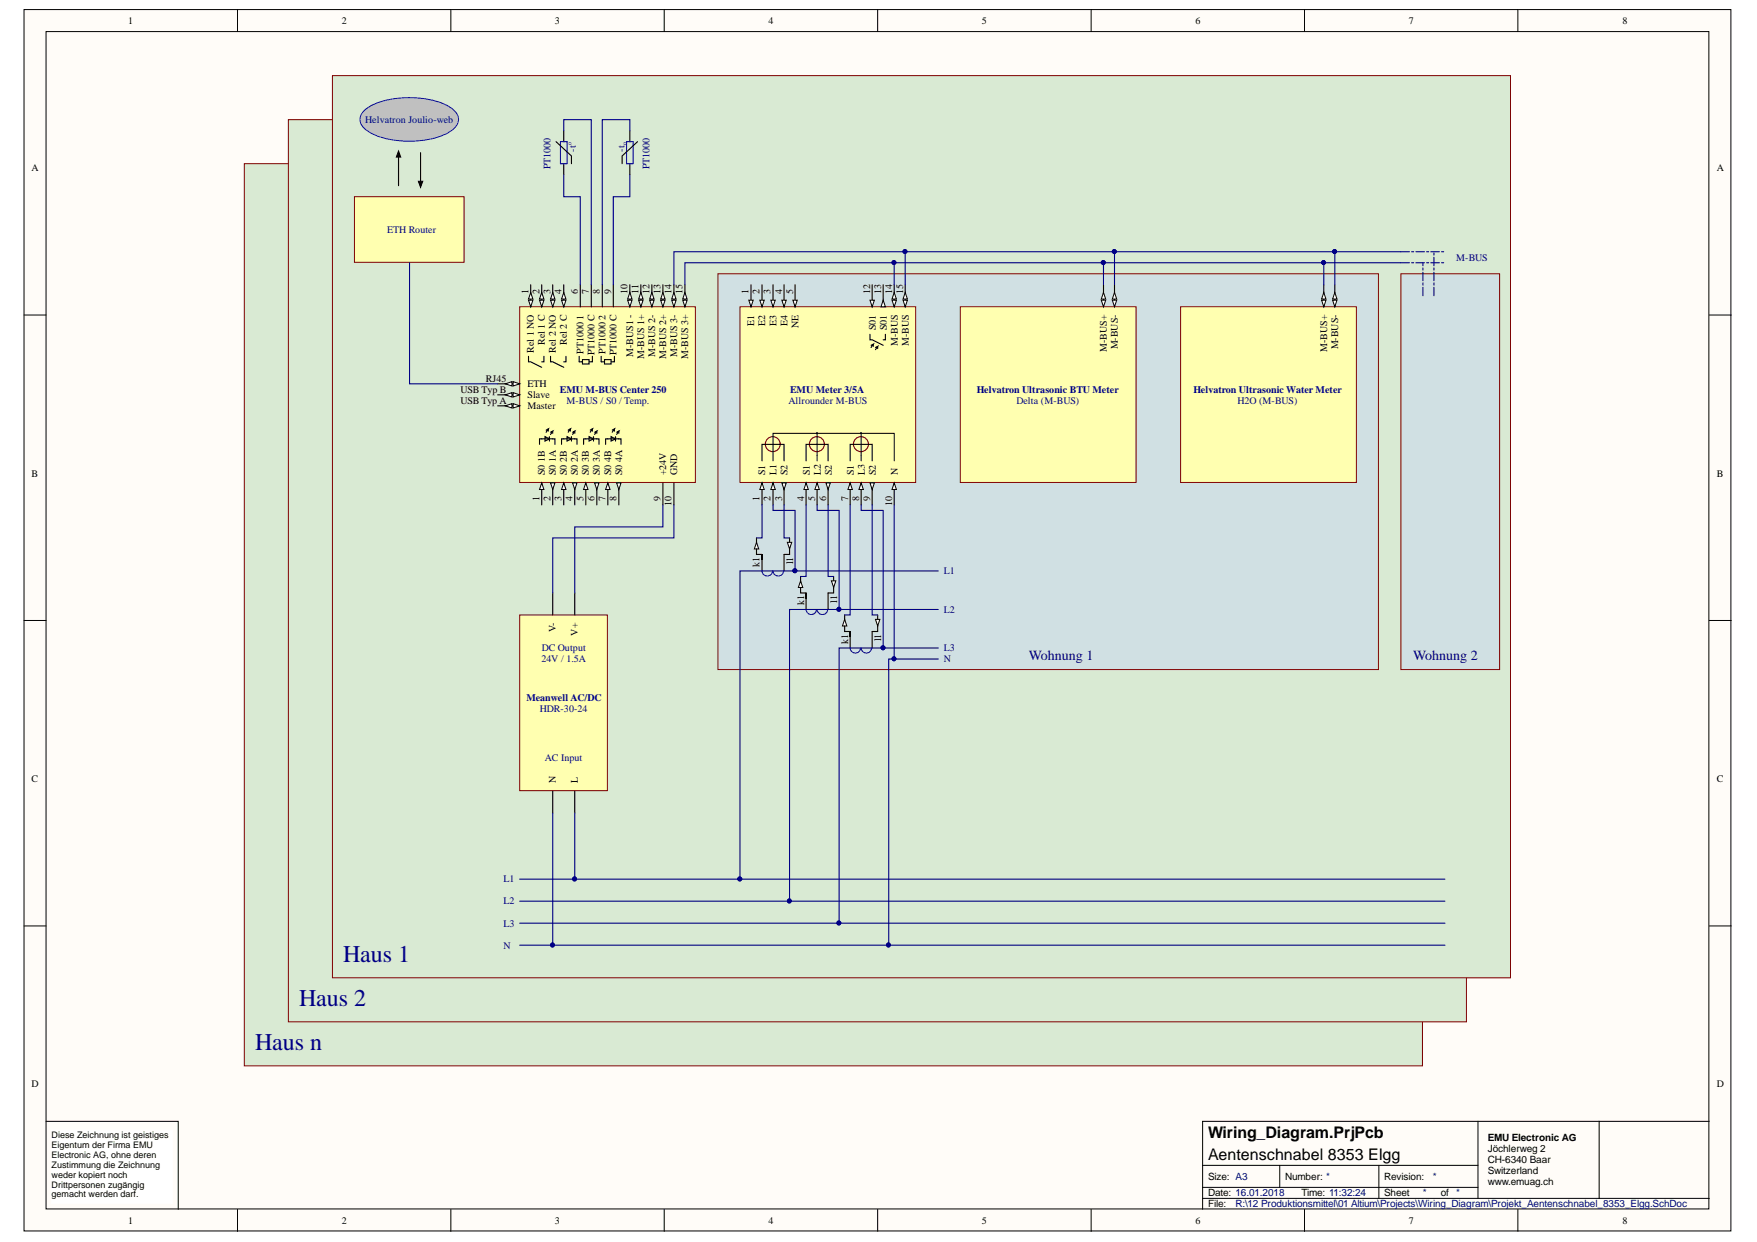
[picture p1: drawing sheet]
<svg xmlns="http://www.w3.org/2000/svg" width="297mm" height="210mm" viewBox="0 0 297 210" stroke-linecap="round" stroke-linejoin="round" font-family="sans-serif">
<g fill="#fffcf8" stroke="#000" stroke-width=".17">
<path d="M4.1 1.6h288.5v206.4h-288.5z"/>
<path d="M7.8 5.3h281.1v199h-281.1z"/>
</g>
<g fill="none" stroke="#000" stroke-width=".17">
<path d="M40.2 1.6v3.7M76.2 1.6v3.7M112.3 1.6v3.7M148.4 1.6v3.7M184.5 1.6v3.7M220.5 1.6v3.7M256.6 1.6v3.7M4.1 53.2h3.7M289 53.2h3.7M4.1 104.9h3.7M289 104.9h3.7M4.1 156.5h3.7"/>
<path d="M289 156.5h3.7M40.2 204.4v3.7M76.2 204.4v3.7M112.3 204.4v3.7M148.4 204.4v3.7M184.5 204.4v3.7M220.5 204.4v3.7M256.6 204.4v3.7"/>
</g>
<g fill="#d9ead3" stroke="#800000" stroke-width=".17">
<path d="M41.3 27.7h199.2v152.4h-199.2z"/>
<path d="M48.8 20.2h199.1v152.5h-199.1z"/>
<path d="M56.2 12.8h199.2v152.5h-199.2z"/>
</g>
<path d="M7.8 189.5h22.3v14.9M203.3 196.9h46.6M216.4 196.9v3.8M233.1 196.9v5.6M249.9 189.5v13M270.4 189.5h-67.1v14.9M289 189.5h-18.6v13M203.3 202.5h85.7M203.3 200.7h46.6" fill="none" stroke="#000" stroke-width=".17"/>
<path d="M8.7 191h20.4v12.4h-20.4z" fill="#fff" stroke="#fff" stroke-width=".17"/>
<path d="M87.9 51.8h29.7v29.7h-29.7z" fill="#ffffb0" stroke="#800000" stroke-width=".17"/>
<path d="M98.1 48.1v3.7M100 48.1v3.7M101.8 48.1v3.7M89.3 60.2v.9h.4l1.9 1M92 60.2v.9h-.4M93.1 60.2v.9h.3l1.9 1M95.7 60.2v.9h-.4M91.6 81.6v3.7" fill="none" stroke="#000" stroke-width=".19"/>
<path d="M91.6 81.6l.4 1.1h-.8z" fill="#fffcf8"/>
<path d="M91.6 81.6l.4 1.1h-.8z" fill="none" stroke="#000" stroke-width=".17"/>
<path d="M95.3 81.6v3.7" fill="none" stroke="#000" stroke-width=".19"/>
<path d="M95.3 81.6l.4 1.1h-.8z" fill="#fffcf8"/>
<path d="M95.3 81.6l.4 1.1h-.8z" fill="none" stroke="#000" stroke-width=".17"/>
<path d="M96.8 81.6h.7l-.3 1.1z" fill="#fffcf8"/>
<path d="M96.8 81.6h.7l-.3 1.1z" fill="none" stroke="#000" stroke-width=".17"/>
<path d="M100.5 81.6h.8l-.4 1.1z" fill="#fffcf8"/>
<path d="M100.5 81.6h.8l-.4 1.1z" fill="none" stroke="#000" stroke-width=".17"/>
<path d="M102.8 81.6v3.7" fill="none" stroke="#000" stroke-width=".19"/>
<path d="M102.8 81.6l.3 1.1h-.7z" fill="#fffcf8"/>
<path d="M102.8 81.6l.3 1.1h-.7z" fill="none" stroke="#000" stroke-width=".17"/>
<path d="M93.4 81.6v3.7M112.1 81.6v3.7M113.9 81.6v3.7" fill="none" stroke="#000" stroke-width=".19"/>
<path d="M93.1 81.6h.7l-.4 1.1z" fill="#fffcf8"/>
<path d="M93.1 81.6h.7l-.4 1.1z" fill="none" stroke="#000" stroke-width=".17"/>
<path d="M104.6 81.6v3.7" fill="none" stroke="#000" stroke-width=".19"/>
<path d="M104.2 81.6h.8l-.4 1.1z" fill="#fffcf8"/>
<path d="M104.2 81.6h.8l-.4 1.1z" fill="none" stroke="#000" stroke-width=".17"/>
<path d="M84.1 64.9h3.8M91.6 74.2h-.4v.9M93.4 74.2h.4v.9M95.3 74.2h-.4v.9M97.2 74.2h.3v.9M97.9 60.2v.9M99 74.2h-.3v.9M100.9 74.2h.4v.9M102.8 74.2h-.4v.9" fill="none" stroke="#000" stroke-width=".19"/>
<path d="M86.7 64.5l1.2 .4-1.2 .3z" fill="#fffcf8"/>
<path d="M86.7 64.5l1.2 .4-1.2 .3z" fill="none" stroke="#000" stroke-width=".17"/>
<path d="M85.4 64.9l1.2-.4v.7z" fill="#fffcf8"/>
<path d="M85.4 64.9l1.2-.4v.7z" fill="none" stroke="#000" stroke-width=".17"/>
<path d="M84.1 66.7h3.8" fill="none" stroke="#000" stroke-width=".19"/>
<path d="M86.7 66.4l1.2 .3-1.2 .4z" fill="#fffcf8"/>
<path d="M86.7 66.4l1.2 .3-1.2 .4z" fill="none" stroke="#000" stroke-width=".17"/>
<path d="M85.4 66.7l1.2-.3v.7z" fill="#fffcf8"/>
<path d="M85.4 66.7l1.2-.3v.7z" fill="none" stroke="#000" stroke-width=".17"/>
<path d="M84.1 68.6h3.8" fill="none" stroke="#000" stroke-width=".19"/>
<path d="M86.7 68.2l1.2 .4-1.2 .4z" fill="#fffcf8"/>
<path d="M86.7 68.2l1.2 .4-1.2 .4z" fill="none" stroke="#000" stroke-width=".17"/>
<path d="M85.4 68.6l1.2-.4v.8z" fill="#fffcf8"/>
<path d="M85.4 68.6l1.2-.4v.8z" fill="none" stroke="#000" stroke-width=".17"/>
<g fill="none" stroke="#000" stroke-width=".19">
<path d="M103.7 48.1v3.7M91.6 74.2h1.8M92.3 72.7l.4-.2-.4 .6M92.7 72.5v.4M92.9 74.2l-.8-.4v.7l.8-.3v-.4v.7M93.1 73.1l.3-.2-.3 .5M93.4 72.9v.3M95.3 74.2h1.9M96.1 72.7l.3-.2-.3 .6M96.4 72.5v.4M96.6 74.2l-.7-.4v.7l.7-.3v-.4v.7M96.8 73.1l.4-.2-.4 .5"/>
<path d="M97.2 72.9v.3M97.9 61.1h.6v-.3h1.1v.7h-1.1v-.4M99 74.2h1.9M99.8 72.7l.3-.2-.3 .6M100.1 60.2v.9h-.5M100.1 72.5v.4M100.3 74.2l-.7-.4v.7l.7-.3v-.4v.7M100.5 73.1l.4-.2-.4 .5M100.9 72.9v.3M101.6 60.2v.9h.6v-.3h1.1v.7h-1.1v-.4M102.8 74.2h2.2v.9M103.5 72.7l.4-.2-.4 .6"/>
<path d="M103.9 60.2v.9h-.6M103.9 72.5v.4M104.1 74.2l-.8-.4v.7l.8-.3v-.4v.7M104.2 73.1l.4-.2-.4 .5M104.6 72.9v.3"/>
</g>
<path d="M121.4 46.3h111.6v66.9h-111.6z" fill="#d0e0e3" stroke="#800000" stroke-width=".17"/>
<path d="M125.1 51.8h29.7v29.7h-29.7z" fill="#ffffb0" stroke="#800000" stroke-width=".17"/>
<path d="M147.1 56.5v.9h.3l1.9 1M147.3 58.4l.3-.2-.3 .5M147.6 58.2v.3M148 58.7l.4-.2-.4 .6M148.4 58.5v.4M149.7 56.5v.9h-.4" fill="none" stroke="#000" stroke-width=".19"/>
<g fill="#ffffb0" stroke="#800000" stroke-width=".19">
<circle cx="130.6" cy="75.1" r="1.26"/>
<circle cx="138.1" cy="75.1" r="1.27"/>
<circle cx="145.6" cy="75.1" r="1.27"/>
</g>
<path d="M128.8 77.9v-2.8h3.8v2.8M136.3 77.9v-2.8h3.7v2.8M143.7 77.9v-2.8h3.7v2.8" fill="none" stroke="#000" stroke-width=".19"/>
<g fill="none" stroke="#000" stroke-width=".17">
<path d="M130.7 77.9v-4.7h20.5v4.7M138.1 73.2v4.7M145.6 73.2v4.7"/>
<circle cx="138.1" cy="73.2" r=".07"/>
<circle cx="145.5" cy="73.2" r=".07"/>
</g>
<path d="M130.3 50.7h.8l-.4 1.1z" fill="#fffcf8"/>
<path d="M130.3 50.7h.8l-.4 1.1z" fill="none" stroke="#000" stroke-width=".17"/>
<path d="M134 50.7h.8l-.4 1.1z" fill="#fffcf8"/>
<path d="M134 50.7h.8l-.4 1.1z" fill="none" stroke="#000" stroke-width=".17"/>
<path d="M128.8 81.6v3.7" fill="none" stroke="#000" stroke-width=".19"/>
<path d="M128.8 81.6l.4 1.1h-.7z" fill="#fffcf8"/>
<path d="M128.8 81.6l.4 1.1h-.7z" fill="none" stroke="#000" stroke-width=".17"/>
<path d="M132.6 81.6v3.7" fill="none" stroke="#000" stroke-width=".19"/>
<path d="M132.2 81.6h.7l-.3 1.1z" fill="#fffcf8"/>
<path d="M132.2 81.6h.7l-.3 1.1z" fill="none" stroke="#000" stroke-width=".17"/>
<path d="M136.3 81.6v3.7" fill="none" stroke="#000" stroke-width=".19"/>
<path d="M136.3 81.6l.3 1.1h-.7z" fill="#fffcf8"/>
<path d="M136.3 81.6l.3 1.1h-.7z" fill="none" stroke="#000" stroke-width=".17"/>
<path d="M143.7 81.6v3.7" fill="none" stroke="#000" stroke-width=".19"/>
<path d="M143.7 81.6l.4 1.1h-.7z" fill="#fffcf8"/>
<path d="M143.7 81.6l.4 1.1h-.7z" fill="none" stroke="#000" stroke-width=".17"/>
<path d="M151.2 81.6v3.7" fill="none" stroke="#000" stroke-width=".19"/>
<path d="M151.2 81.6l.3 1.1h-.7z" fill="#fffcf8"/>
<path d="M151.2 81.6l.3 1.1h-.7z" fill="none" stroke="#000" stroke-width=".17"/>
<path d="M130.7 81.6v3.7" fill="none" stroke="#000" stroke-width=".19"/>
<path d="M130.7 81.6l.4 1.1h-.8z" fill="#fffcf8"/>
<path d="M130.7 81.6l.4 1.1h-.8z" fill="none" stroke="#000" stroke-width=".17"/>
<g fill="#ffffb0" stroke="#800000" stroke-width=".17">
<path d="M162.3 51.8h29.8v29.7h-29.8z"/>
<path d="M199.6 51.8h29.7v29.7h-29.7z"/>
<path d="M87.9 103.9h14.8v29.7h-14.8z"/>
</g>
<path d="M94 23.9l2.6 2.5v1.3M95.3 22.1v1.8M95.3 27.7v1.8M106.5 22.1v1.8M106.5 27.7v1.8M107.8 23.9l-2.6 2.5v1.3M93.4 100.2v3.7M97.2 100.2v3.7M93.4 133.7v3.7M97.2 133.7v3.7" fill="none" stroke="#000" stroke-width=".19"/>
<path d="M94.7 23.9h1.2v3.8h-1.2zM105.9 23.9h1.1v3.8h-1.1z" fill="none" stroke="#00f" stroke-width=".19"/>
<path d="M236.8 42.5h7.5M236.8 44.4h7.5" fill="none" stroke="#000080" stroke-width=".19" stroke-dasharray="1.4 .4 .4 .4"/>
<path d="M59.9 33.2h18.6v11.1h-18.6z" fill="#ffffb0" stroke="#800000" stroke-width=".17"/>
<path d="M67.4 25.8v5.6M71.1 25.8v5.6" fill="none" stroke="#000" stroke-width=".19"/>
<path d="M67.4 25.5l.3 1h-.7zM70.7 30.6h.8l-.4 1.1z" fill="#000"/>
<path d="M67.4 25.5l.3 1h-.7zM70.7 30.6h.8l-.4 1.1z" fill="none" stroke="#000" stroke-width=".17"/>
<path d="M61.8 18.5a13.2 13.2 0 0 1 8.7-2 11 11 0 0 1 6.1 2 2.01 2.01 0 0 1 0 3.4 13.2 13.2 0 0 1-8.8 1.9 11 11 0 0 1-6-1.9 2.01 2.01 0 0 1 0-3.4z" fill="#c0c0c0" stroke="#00f" stroke-width=".17"/>
<path d="M127.9 92.8v.9h.9v2.8M133.5 92.8v.9h-.9v2.8M135.3 99.3v.9h1v2.8M140.9 99.3v.9h-.9v2.8M142.8 105.8v.9h.9v2.8M148.4 105.8v.9h-1v2.8" fill="none" stroke="#000" stroke-width=".19"/>
<path d="M130.6 96.5a.89 .89 0 0 1-.9 .8 .89 .89 0 0 1-.9-.8M132.5 96.5a.89 .89 0 0 1-.9 .8 .89 .89 0 0 1-.9-.8M138 103a.88 .88 0 0 1-.8 .9 .88 .88 0 0 1-.9-.9M139.9 103a.89 .89 0 0 1-.9 .9 .89 .89 0 0 1-.9-.9M145.5 109.5a.88 .88 0 0 1-.9 .9 .88 .88 0 0 1-.9-.9M147.4 109.5a.88 .88 0 0 1-.9 .9 .88 .88 0 0 1-.9-.9" fill="none" stroke="#00f" stroke-width=".19"/>
<g fill="none" stroke="#000080" stroke-width=".19">
<path d="M95.3 29.5v3.7h2.8v14.9M95.3 22.1v-1.9h4.7v27.9M106.5 22.1v-1.9h-4.7v27.9M106.5 29.5v3.7h-2.8v14.9M69.2 44.4v20.5h14.9M113.9 48.1v-5.6h39.1v5.6M115.8 48.1v-3.7h35.4v3.7M151.2 44.4h35.4v3.7M153 42.5h35.4v5.6M186.6 44.4h37.2v3.7M188.4 42.5h37.3v5.6M223.8 44.4h13"/>
<path d="M225.7 42.5h11.1M112.1 85.3v3.8h-14.9v11.1M113.9 85.3v5.6h-20.5v9.3M93.4 137.4v22.3M97.2 137.4v11.2M87.9 148.6h156.4M87.9 152.3h156.4M87.9 156h156.4M87.9 159.7h156.4"/>
</g>
<g fill="#000080" stroke="#000080" stroke-width=".17">
<circle cx="151.1" cy="44.4" r=".33"/>
<circle cx="186.5" cy="44.4" r=".34"/>
<circle cx="223.7" cy="44.4" r=".33"/>
<circle cx="153" cy="42.5" r=".33"/>
<circle cx="188.4" cy="42.5" r=".34"/>
<circle cx="225.6" cy="42.5" r=".34"/>
<circle cx="97.1" cy="148.5" r=".34"/>
<circle cx="125.1" cy="148.5" r=".34"/>
<circle cx="133.4" cy="152.3" r=".33"/>
<circle cx="141.8" cy="156" r=".33"/>
<circle cx="93.4" cy="159.7" r=".33"/>
<circle cx="150.2" cy="159.7" r=".33"/>
</g>
<path d="M236.8 46.3h16.7v66.9h-16.7z" fill="#d0e0e3" stroke="#800000" stroke-width=".17"/>
<path d="M240.6 50v-5.6M242.4 50v-7.5" fill="none" stroke="#000080" stroke-width=".19" stroke-dasharray="1.4 .4 .4 .4"/>
<g fill="none" stroke="#000080" stroke-width=".19">
<path d="M128.8 85.3v5.6h-.9M130.7 85.3v1h3.7v10.2M132.6 85.3v5.6h.9M136.3 85.3v12.1h-1M138.1 85.3v1h3.8v16.7M140 85.3v12.1h.9M143.7 85.3v18.6h-.9M145.6 85.3v1h3.7v23.2M147.4 85.3v18.6h1M151.2 85.3v26.1M158.6 96.5h-33.5v52.1M158.6 103h-25.1v49.3"/>
<path d="M158.6 109.5h-16.7v46.5M158.6 111.4h-8.4v48.3"/>
</g>
<g fill="#000080" stroke="#000080" stroke-width=".17">
<circle cx="125.1" cy="148.5" r=".34"/>
<circle cx="134.4" cy="96.5" r=".34"/>
<circle cx="133.4" cy="152.3" r=".33"/>
<circle cx="141.8" cy="103" r=".33"/>
<circle cx="141.8" cy="156" r=".33"/>
<circle cx="149.3" cy="109.5" r=".34"/>
<circle cx="150.2" cy="159.7" r=".33"/>
<circle cx="151.1" cy="111.3" r=".33"/>
</g>
<g font-size="4.6">
<text x="88.9" y="50.8">PI501</text>
<text x="92.8" y="50.8">PI503</text>
<text x="94.5" y="50.8">PI504</text>
<text x="107.6" y="50.8">PI5011</text>
<text x="109.4" y="50.8">PI5012</text>
<text x="111.5" y="50.8">PI5013</text>
<text x="115" y="50.8">PI5015</text>
<text x="128.1" y="50.8">PI602</text>
<text x="131.9" y="50.8">PI604</text>
<text x="148.5" y="50.8">PI6013</text>
<text x="150.6" y="50.8">PI6014</text>
<text x="152.4" y="50.8">PI6015</text>
<text x="187.7" y="50.8">PI7029</text>
<text x="223" y="50.8">PI8028</text>
<text x="225.1" y="50.8">PI8029</text>
<text x="98.4" y="84.3">PI505</text>
<text x="139.3" y="84.3">PI606</text>
<text x="146.8" y="84.3">PI609</text>
</g>
<g font-size="4.1" fill="#000080">
<text x="58" y="162.6">Haus 1</text>
<text x="50.6" y="170.1">Haus 2</text>
<text x="43.1" y="177.5">Haus n</text>
</g>
<g font-size="2.7">
<text x="204.2" y="192.3">Wiring_Diagram.PrjPcb</text>
<text x="204.2" y="196">Aentenschnabel 8353 Elgg</text>
</g>
<g font-size="2.5">
<text x="127.4" y="92.4">PI101</text>
<text x="132.6" y="92.4">PI102</text>
<text x="134.8" y="98.7">PI201</text>
<text x="140.4" y="98.7">PI202</text>
<text x="142.2" y="105.4">PI301</text>
<text x="147.8" y="105.4">PI302</text>
</g>
<g font-size="2.4" fill="#000080">
<text x="173.9" y="111.6">Wohnung 1</text>
<text x="238.9" y="111.6">W</text>
<text x="240.9" y="111.6">ohnung 2</text>
</g>
<g font-size="1.7">
<text x="21.7" y="4.1">1</text>
<text x="57.8" y="4.1">2</text>
<text x="93.8" y="4.1">3</text>
<text x="129.9" y="4.1">4</text>
<text x="166" y="4.1">5</text>
<text x="202.1" y="4.1">6</text>
<text x="238.1" y="4.1">7</text>
<text x="274.3" y="4.1">8</text>
<text x="5.3" y="28.9">A</text>
<text x="290.3" y="28.9">A</text>
<text x="89.3" y="49.6" transform="rotate(-90 89.3 49.6)">1</text>
<text x="91.2" y="49.6" transform="rotate(-90 91.2 49.6)">2</text>
<text x="93.1" y="49.6" transform="rotate(-90 93.1 49.6)">3</text>
<text x="94.9" y="49.6" transform="rotate(-90 94.9 49.6)">4</text>
<text x="97.7" y="49.6" transform="rotate(-90 97.7 49.6)">6</text>
<text x="99.6" y="49.6" transform="rotate(-90 99.6 49.6)">7</text>
<text x="101.4" y="49.6" transform="rotate(-90 101.4 49.6)">8</text>
<text x="103.3" y="49.6" transform="rotate(-90 103.3 49.6)">9</text>
<text x="106.1" y="49.6" transform="rotate(-90 106.1 49.6)">10</text>
<text x="107.9" y="49.6" transform="rotate(-90 107.9 49.6)">11</text>
<text x="109.8" y="49.6" transform="rotate(-90 109.8 49.6)">12</text>
<text x="111.7" y="49.6" transform="rotate(-90 111.7 49.6)">13</text>
<text x="113.5" y="49.6" transform="rotate(-90 113.5 49.6)">14</text>
<text x="115.4" y="49.6" transform="rotate(-90 115.4 49.6)">15</text>
<text x="126.6" y="49.6" transform="rotate(-90 126.6 49.6)">1</text>
<text x="128.4" y="49.6" transform="rotate(-90 128.4 49.6)">2</text>
<text x="130.3" y="49.6" transform="rotate(-90 130.3 49.6)">3</text>
<text x="132.2" y="49.6" transform="rotate(-90 132.2 49.6)">4</text>
<text x="134.1" y="49.6" transform="rotate(-90 134.1 49.6)">5</text>
<text x="147.1" y="49.6" transform="rotate(-90 147.1 49.6)">12</text>
<text x="149" y="49.6" transform="rotate(-90 149 49.6)">13</text>
<text x="150.8" y="49.6" transform="rotate(-90 150.8 49.6)">14</text>
<text x="152.7" y="49.6" transform="rotate(-90 152.7 49.6)">15</text>
<text x="90.3" y="59.6" transform="rotate(-90 90.3 59.6)">Rel 1 NO</text>
<text x="92.1" y="58.3" transform="rotate(-90 92.1 58.3)">Rel 1 C</text>
<text x="94" y="59.6" transform="rotate(-90 94 59.6)">Rel 2 NO</text>
<text x="95.9" y="58.3" transform="rotate(-90 95.9 58.3)">Rel 2 C</text>
<text x="98.6" y="59.8" transform="rotate(-90 98.6 59.8)">PT1000</text>
<text x="98.6" y="54" transform="rotate(-90 98.6 54)">1</text>
<text x="102.4" y="59.8" transform="rotate(-90 102.4 59.8)">PT1000</text>
<text x="102.4" y="54" transform="rotate(-90 102.4 54)">2</text>
<text x="127.5" y="55" transform="rotate(-90 127.5 55)">E1</text>
<text x="129.4" y="55" transform="rotate(-90 129.4 55)">E2</text>
<text x="131.3" y="55" transform="rotate(-90 131.3 55)">E3</text>
<text x="133.2" y="55" transform="rotate(-90 133.2 55)">E4</text>
<text x="135" y="55.4" transform="rotate(-90 135 55.4)">NE</text>
<text x="148.1" y="55.8" transform="rotate(-90 148.1 55.8)">S01</text>
<text x="149.9" y="55.8" transform="rotate(-90 149.9 55.8)">S01</text>
<text x="151.8" y="58.5" transform="rotate(-90 151.8 58.5)">M-BUS</text>
<text x="153.6" y="58.5" transform="rotate(-90 153.6 58.5)">M-BUS</text>
<text x="187.1" y="59.4" transform="rotate(-90 187.1 59.4)">M-BUS+</text>
<text x="189" y="59" transform="rotate(-90 189 59)">M-BUS-</text>
<text x="224.4" y="59.4" transform="rotate(-90 224.4 59.4)">M-BUS+</text>
<text x="226.2" y="59" transform="rotate(-90 226.2 59)">M-BUS-</text>
<text x="82.1" y="64.5">RJ45</text>
<text x="89.2" y="65.4">ETH</text>
<text x="100.5" y="60" transform="rotate(-90 100.5 60)">PT1000 C</text>
<text x="104.2" y="60" transform="rotate(-90 104.2 60)">PT1000 C</text>
<text x="107" y="60.3" transform="rotate(-90 107 60.3)">M-BUS1 -</text>
<text x="108.9" y="60.7" transform="rotate(-90 108.9 60.7)">M-BUS 1+</text>
<text x="110.7" y="60.3" transform="rotate(-90 110.7 60.3)">M-BUS 2-</text>
<text x="112.6" y="60.7" transform="rotate(-90 112.6 60.7)">M-BUS 2+</text>
<text x="114.5" y="60.3" transform="rotate(-90 114.5 60.3)">M-BUS 3-</text>
<text x="116.3" y="60.7" transform="rotate(-90 116.3 60.7)">M-BUS 3+</text>
<text x="77.8" y="66.4">USB Typ B</text>
<text x="77.8" y="68.2">USB Typ A</text>
<text x="89.2" y="67.3">Slave</text>
<text x="89.2" y="69.1">Master</text>
<text x="5.3" y="80.6">B</text>
<text x="92.1" y="80.3" transform="rotate(-90 92.1 80.3)">S0</text>
<text x="92.1" y="78.1" transform="rotate(-90 92.1 78.1)">1B</text>
<text x="94" y="80.3" transform="rotate(-90 94 80.3)">S0</text>
<text x="94" y="78.1" transform="rotate(-90 94 78.1)">1A</text>
<text x="95.9" y="80.3" transform="rotate(-90 95.9 80.3)">S0</text>
<text x="95.9" y="78.1" transform="rotate(-90 95.9 78.1)">2B</text>
<text x="97.7" y="80.3" transform="rotate(-90 97.7 80.3)">S0</text>
<text x="97.7" y="78.1" transform="rotate(-90 97.7 78.1)">2A</text>
<text x="99.6" y="80.3" transform="rotate(-90 99.6 80.3)">S0</text>
<text x="99.6" y="78.1" transform="rotate(-90 99.6 78.1)">3B</text>
<text x="101.4" y="80.3" transform="rotate(-90 101.4 80.3)">S0</text>
<text x="101.4" y="78.1" transform="rotate(-90 101.4 78.1)">3A</text>
<text x="103.3" y="80.3" transform="rotate(-90 103.3 80.3)">S0</text>
<text x="103.3" y="78.1" transform="rotate(-90 103.3 78.1)">4B</text>
<text x="105.2" y="80.3" transform="rotate(-90 105.2 80.3)">S0</text>
<text x="105.2" y="78.1" transform="rotate(-90 105.2 78.1)">4A</text>
<text x="112.6" y="80.3" transform="rotate(-90 112.6 80.3)">+24V</text>
<text x="114.5" y="80.3" transform="rotate(-90 114.5 80.3)">GND</text>
<text x="129.4" y="80.3" transform="rotate(-90 129.4 80.3)">S1</text>
<text x="131.3" y="80.3" transform="rotate(-90 131.3 80.3)">L1</text>
<text x="133.2" y="80.3" transform="rotate(-90 133.2 80.3)">S2</text>
<text x="136.9" y="80.3" transform="rotate(-90 136.9 80.3)">S1</text>
<text x="138.7" y="80.3" transform="rotate(-90 138.7 80.3)">L2</text>
<text x="140.6" y="80.3" transform="rotate(-90 140.6 80.3)">S2</text>
<text x="144.3" y="80.3" transform="rotate(-90 144.3 80.3)">S1</text>
<text x="146.2" y="80.3" transform="rotate(-90 146.2 80.3)">L3</text>
<text x="148.1" y="80.3" transform="rotate(-90 148.1 80.3)">S2</text>
<text x="151.8" y="80.3" transform="rotate(-90 151.8 80.3)">N</text>
<text x="290.3" y="80.6">B</text>
<text x="91.2" y="84.7" transform="rotate(-90 91.2 84.7)">1</text>
<text x="93.1" y="84.7" transform="rotate(-90 93.1 84.7)">2</text>
<text x="94.9" y="84.7" transform="rotate(-90 94.9 84.7)">3</text>
<text x="96.8" y="84.7" transform="rotate(-90 96.8 84.7)">4</text>
<text x="98.6" y="84.7" transform="rotate(-90 98.6 84.7)">5</text>
<text x="100.5" y="84.7" transform="rotate(-90 100.5 84.7)">6</text>
<text x="102.4" y="84.7" transform="rotate(-90 102.4 84.7)">7</text>
<text x="104.2" y="84.7" transform="rotate(-90 104.2 84.7)">8</text>
<text x="111.7" y="84.7" transform="rotate(-90 111.7 84.7)">9</text>
<text x="113.5" y="85.5" transform="rotate(-90 113.5 85.5)">10</text>
<text x="128.4" y="84.7" transform="rotate(-90 128.4 84.7)">1</text>
<text x="130.3" y="84.7" transform="rotate(-90 130.3 84.7)">2</text>
<text x="132.2" y="84.7" transform="rotate(-90 132.2 84.7)">3</text>
<text x="136" y="84.7" transform="rotate(-90 136 84.7)">4</text>
<text x="137.8" y="84.7" transform="rotate(-90 137.8 84.7)">5</text>
<text x="139.7" y="84.7" transform="rotate(-90 139.7 84.7)">6</text>
<text x="143.4" y="84.7" transform="rotate(-90 143.4 84.7)">7</text>
<text x="145.3" y="84.7" transform="rotate(-90 145.3 84.7)">8</text>
<text x="147.1" y="84.7" transform="rotate(-90 147.1 84.7)">9</text>
<text x="150.8" y="85.5" transform="rotate(-90 150.8 85.5)">10</text>
<text x="128.4" y="95.8" transform="rotate(-90 128.4 95.8)">k1</text>
<text x="134.1" y="95.3" transform="rotate(-90 134.1 95.3)">l1</text>
<text x="141.5" y="101.9" transform="rotate(-90 141.5 101.9)">l1</text>
<text x="94" y="106.8" transform="rotate(-90 94 106.8)">V-</text>
<text x="97.7" y="107.4" transform="rotate(-90 97.7 107.4)">V+</text>
<text x="136" y="102.3" transform="rotate(-90 136 102.3)">k1</text>
<text x="143.4" y="108.8" transform="rotate(-90 143.4 108.8)">k1</text>
<text x="149" y="108.4" transform="rotate(-90 149 108.4)">l1</text>
<text x="5.3" y="132.2">C</text>
<text x="94" y="132.4" transform="rotate(-90 94 132.4)">N</text>
<text x="97.7" y="132.4" transform="rotate(-90 97.7 132.4)">L</text>
<text x="290.3" y="132.2">C</text>
<text x="5.3" y="183.8">D</text>
<text x="290.3" y="183.8">D</text>
<text x="251.5" y="192.9">EMU Electronic AG</text>
<text x="251.5" y="194.8">Jöchlerweg 2</text>
<text x="251.5" y="196.6">CH-6340 Baar</text>
<text x="204.2" y="199.4">Size: A3</text>
<text x="204.2" y="202.2">Date: 16.01.2018</text>
<text x="217.3" y="199.4">Number: *</text>
<text x="220" y="202.2">Time: 11:32:24</text>
<text x="234" y="199.4">Revision:</text>
<text x="234" y="202.2">Sheet</text>
<text x="243.6" y="202.2">of</text>
<text x="251.5" y="198.5">Switzerland</text>
<text x="251.5" y="200.3">www.emuag.ch</text>
<text x="21.7" y="206.8">1</text>
<text x="57.8" y="206.8">2</text>
<text x="93.8" y="206.8">3</text>
<text x="129.9" y="206.8">4</text>
<text x="166" y="206.8">5</text>
<text x="202.1" y="206.8">6</text>
<text x="204.2" y="204.1">File:</text>
<text x="238.1" y="206.8">7</text>
<text x="274.3" y="206.8">8</text>
</g>
<g font-size="1.7" fill="#000080">
<text x="61.8" y="20.8">Helvatron Joulio-web</text>
<text x="93.1" y="28.6" transform="rotate(-90 93.1 28.6)">P</text>
<text x="93.1" y="27.6" transform="rotate(-90 93.1 27.6)">T1000</text>
<text x="97.4" y="25.6" transform="rotate(-90 97.4 25.6)">-t</text>
<text x="105.6" y="25.6" transform="rotate(-90 105.6 25.6)">-t</text>
<text x="109.8" y="28.6" transform="rotate(-90 109.8 28.6)">P</text>
<text x="109.8" y="27.6" transform="rotate(-90 109.8 27.6)">T1000</text>
<text x="65.5" y="39.4">ETH Router</text>
<text x="246.2" y="44">M-</text>
<text x="248.3" y="44">BUS</text>
<text x="94.7" y="66.4">EMU M-BUS Center 250</text>
<text x="95.8" y="68.2">M-BUS / S0 / Temp.</text>
<text x="133.3" y="68.2">Allrounder M-BUS</text>
<text x="133.6" y="66.4">EMU Meter 3/5A</text>
<text x="165.1" y="66.4">Helvatron Ultrasonic BTU Meter</text>
<text x="171.8" y="68.2">Delta (M-BUS)</text>
<text x="201.8" y="66.4">Helvatron Ultrasonic Water Meter</text>
<text x="209.2" y="68.2">H2O (M-BUS)</text>
<text x="159.6" y="97">L1</text>
<text x="159.6" y="103.5">L2</text>
<text x="91.5" y="111.9">24V / 1.5A</text>
<text x="91.6" y="110.1">DC Output</text>
<text x="159.6" y="110.1">L3</text>
<text x="159.6" y="111.9">N</text>
<text x="89" y="118.4">Meanwell AC/DC</text>
<text x="91.3" y="120.3">HDR-30-24</text>
<text x="92.1" y="128.7">AC Input</text>
<text x="85.1" y="149.1">L1</text>
<text x="85.1" y="152.8">L2</text>
<text x="85.1" y="156.6">L3</text>
<text x="85.1" y="160.4">N</text>
<text x="240.5" y="202.2">*</text>
<text x="242.2" y="199.4">*</text>
<text x="246.2" y="202.2">*</text>
<text x="208.9" y="204.1">R:\12 Produktionsmittel\01 Altium\Projects\Wiring_Diagram\Projekt_Aentenschnabel_8353_Elgg.SchDoc</text>
</g>
<g font-size="1.5">
<text x="8.7" y="192.4">Diese Zeichnung ist geistiges</text>
<text x="8.7" y="194">Eigentum der Firma EMU</text>
<text x="8.7" y="195.7">Electronic AG, ohne deren</text>
<text x="8.7" y="197.4">Zustimmung die Zeichnung</text>
<text x="8.7" y="199.1">weder kopiert noch</text>
<text x="8.7" y="200.8">Drittpersonen zugängig</text>
<text x="8.7" y="202.4">gemacht werden darf.</text>
</g>
<g font-size="1" fill="#000080">
<text x="96.6" y="24.5" transform="rotate(-90 96.6 24.5)">o</text>
<text x="105.9" y="24.5" transform="rotate(-90 105.9 24.5)">o</text>
</g>
</svg>
